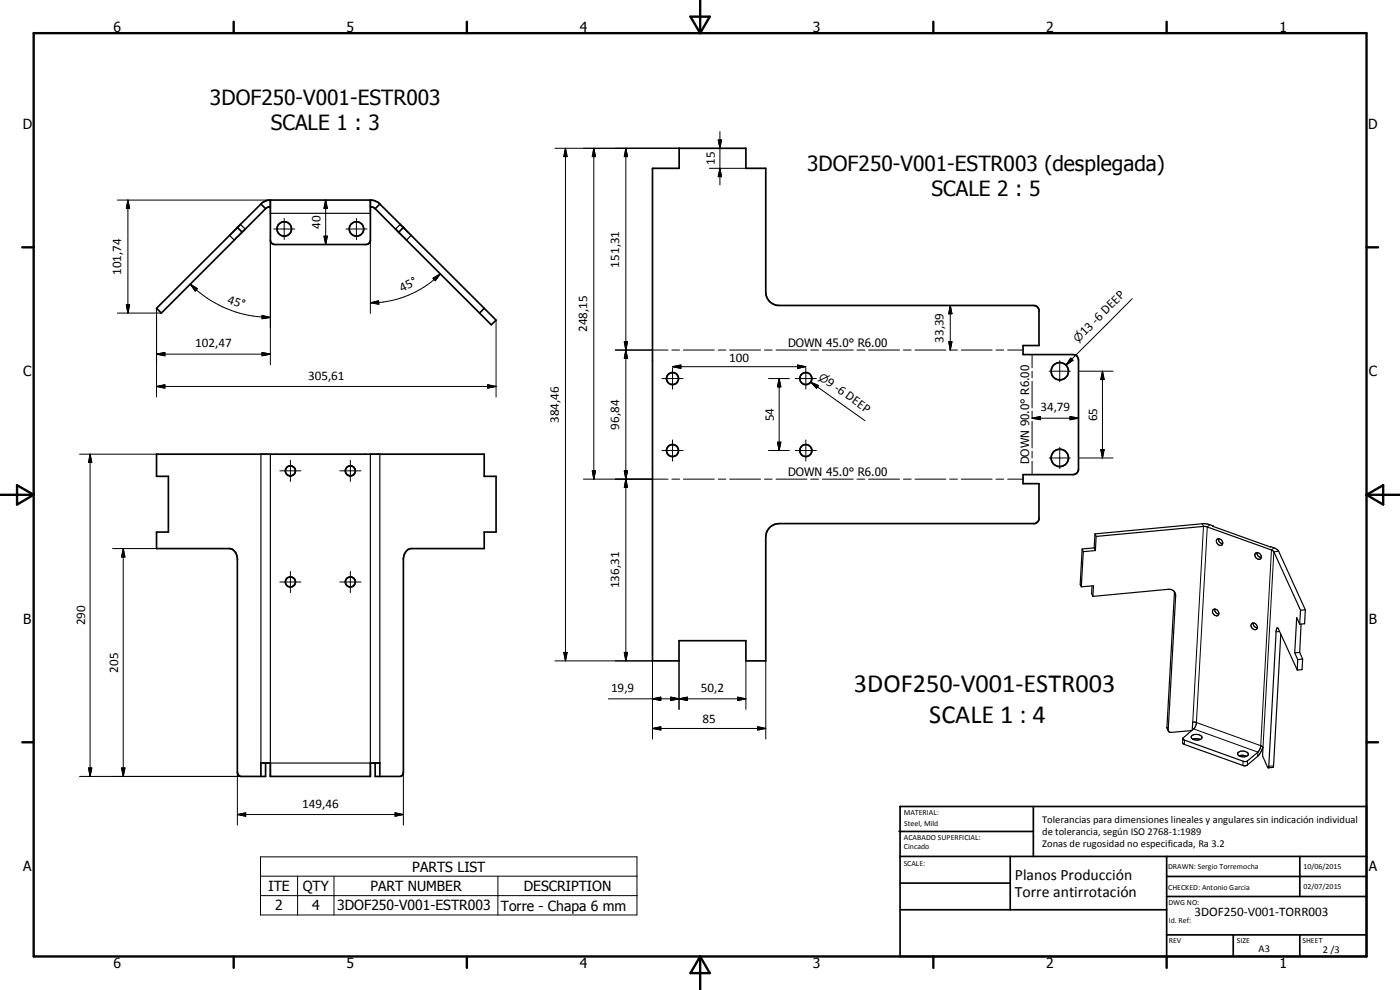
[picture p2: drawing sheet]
<svg xmlns="http://www.w3.org/2000/svg" width="420mm" height="297mm" viewBox="0 0 420 297" stroke-linecap="round" stroke-linejoin="round" font-family="sans-serif">
<g fill="none" stroke="#000" stroke-width=".51">
<path d="M195.8 50.5h8v-6h20v6h6v37.2a4 4 0 0 0 4 4h76.4a1.63 1.63 0 0 1 1.6 1.3v10.7h-4.8v2.7h15.1a1.57 1.57 0 0 1 1.6 1.6v32.8a1.65 1.65 0 0 1-1.6 1.6h-15.1v2.7h4.8v10.7l-.5 .9-.8 .4h-76.7a4 4 0 0 0-4 4v37.2h-6v-6.1h-20v6.1h-8zM71.2 68.2h.1M71.2 68.2l1.5 1.5M71.2 68.2v.1M78.3 61.2l-31.3 31.3 1.4 1.4 24.3-24.2M78.3 61.2l1.4 1.4M79.7 62.6l-7 7.1M81.1 60l-1.3 .2-1.5 1M81.1 60v12l.3 .8 .5 .5 .6 .1 27.9-.1 .8-1v-12.3M81.1 62l-.9 .2-.5 .4M81.1 60h30.1M111.2 60l1.3 .2 1.5 1"/>
<path d="M111.2 62l.9 .2 .5 .4M112.6 62.6l7.1 7.1M114 61.2l7.1 7M114 61.2l-1.4 1.4M119.7 69.7h.1M121.1 68.3l27.8 27.8-1.5 1.4-27.7-27.8M121.1 68.2l-1.4 1.5M121.1 68.2v.1M145.3 92.5l-1.4 1.4M78.3 233v-4.1h2.8v4.1h30.1v-4.1h2.8v4.1M79.7 228.9v4.1h-7.5l-.5-.3-.4-.6-.1-64.6a2.92 2.92 0 0 0-2.3-2.9h-21.9v-5h3.5v-16.7h-3.5v-6.6h98.3v6.6h3.6v16.7h-3.6v5h-21.9a2.92 2.92 0 0 0-2.3 2.9v64.4l-.3 .6-.7 .5h-7.5v-4.1M269.8 249.5h40.3"/>
<path d="M270.1 242h140v45h-140zM270.1 257h140M303.2 257v16M310.1 242v15M350.1 257v30M390.1 257v12M270.1 265h33.1M270.1 273h80M350.1 269h60M350.1 263h60M350.1 280.5h60M370.1 280.5v6.5"/>
<path d="M390.1 280.5v6.5"/>
<circle cx="85.3" cy="68.7" r="2.18"/>
<circle cx="107" cy="68.7" r="2.16"/>
<circle cx="201.8" cy="113.6" r="1.8"/>
<circle cx="241.8" cy="113.6" r="1.8"/>
<circle cx="318.1" cy="111.4" r="2.6"/>
<circle cx="201.8" cy="135.2" r="1.8"/>
<circle cx="241.8" cy="135.2" r="1.79"/>
<circle cx="318.1" cy="137.4" r="2.61"/>
<circle cx="87.1" cy="141.3" r="1.51"/>
<circle cx="105.1" cy="141.3" r="1.51"/>
<circle cx="87.1" cy="174.6" r="1.5"/>
<circle cx="105.1" cy="174.6" r="1.51"/>
</g>
<g fill="none" stroke="#000" stroke-width=".35">
<path d="M68.9 70.6l1.4 1.5M72.2 67.3l1.4 1.4M81.1 64h30.1M120.1 67.3l-1.4 1.4M123.4 70.6l-1.4 1.5M78.3 136.3v92.6M81.1 136.3v92.6h30.1v-92.6M114 136.3v92.6M364.1 157.8l-.2 .1 18.4 6.5 1.1 .6 8.3 18M364.1 157.8l-1.7-.6-1.6-.1-32.2 3.1M364.1 157.8v.1M324.5 176.1l3.7-.3-.2 3.1"/>
<path d="M324.8 164.7l-.6 10.6 .3 .8M324.8 164.7l.3 .8M325.1 165.5l-.6 10.6M327.7 175.8l-.1 2.3 .4 .8M328 178.9l22.5-2.1a1.97 1.97 0 0 1 2.3 1.9l-2.2 40.5 .5 .6 6.6-.6M328.4 164.4l.3 .8M328.4 164.4l-3.6 .3M328.6 160.2l.4 .8M328.6 160.2l-.2 4.2M328.7 165.2l-3.6 .3M329 161l33.1-3 19.5 7 .7 .6 8 17.5M329 161l-.3 4.2"/>
<path d="M352.4 177.5l-2.2 40.7 .4 1.1M365.7 161.6a1.06 1.06 0 0 0-.4 1.6 1.06 1.06 0 0 0 1.6 .1v-.2M365.7 161.6a1.28 1.28 0 0 1 1.2 1.5M365.7 161.6a1.28 1.28 0 0 0 1.2 1.5M376.7 166.1a1.13 1.13 0 0 1 1.5 .2 1.13 1.13 0 0 1 0 1.5 1.28 1.28 0 0 1-1.5-1.7zM377.3 165.8a1.28 1.28 0 0 0 1.2 1.5M364 183a1.09 1.09 0 0 1 1.5 .3 1.09 1.09 0 0 1-.2 1.5 1.3 1.3 0 0 1-1.3-1.8zM364.5 182.8a1.41 1.41 0 0 0 1.3 1.4M375.6 187.2a1.08 1.08 0 0 1 1.5 .2 1.08 1.08 0 0 1-.3 1.5 1.29 1.29 0 0 1-1.2-1.7zM376.1 186.9a1.34 1.34 0 0 0 1.2 1.5M384.4 190.3l-2.2 39.5-.2 .5-1.4 .1M388.6 195.9l.9 2"/>
<path d="M389.5 197.9l-.2 3.1M390 187.3l-.8-2-.6 10.6M390 195.7l.9 2M390 195.7l-1.4 .2M390.3 183.1l-.3 4.2M390.5 187.2l-.5 8.5M390.9 197.7l-.1 3.2-1.5 .1M390.9 197.7l-1.4 .2M391.7 183l-.2 4.2-1.5 .1M391.7 183l-1.4 .1M357.8 219.1l.2-2.4 1.1 .1-.2 .8-.5 1-3.4 3.1M389.3 201l-5.9-12.6a.89 .89 0 0 0-.4 1.2l-2.4 40.8"/>
<path d="M355 221.7l.5 .4 18 6.4 .8-.1 3.2-2.7 .6-.9 .3-1.1 .6 .6-.1 2.5 1.7 3.6M355 221.6l-.1 1.2 .5 .6 17.8 6.3h1l3.2-2.8a5.7 5.7 0 0 0 1.6-2.7M357.7 220.8a2.11 2.11 0 0 1 3.1 .4l-.2 .4a2.49 2.49 0 0 1-2.7 .1l-.4-.5zM358 221.8l1.1-.2 1.1 .3M371.5 225.8a2.1 2.1 0 0 1 3.1 .5 1.86 1.86 0 0 1-3.2-.2zM371.9 226.8l1.1-.2 1.1 .3"/>
</g>
<circle cx="121.1" cy="68.2" r=".25" fill="#000"/>
<g fill="none" stroke="#000" stroke-width=".3">
<path d="M216.1 39.5v16M166.5 44.5h37.3M169.7 44.5l.5 2.5h-1zM169.7 44.5v153.8M178.2 44.5l.5 2.5h-1zM178.2 44.5v99.3M187.8 44.5l.5 2.5h-.9zM187.8 44.5v153.8M212.9 50.5h10.9M215.5 42h1l-.4 2.5zM216.1 50.5l.4 2.5h-1zM35.2 60h45.9"/>
<path d="M38.4 60l.5 2.5h-1zM38.4 60v33.9M81.1 72v37.4M82.1 68.7h6.4M85.3 65.5v6.4M97.2 70.9h1l-.5 2.5zM97.7 60l.5 2.5h-1zM97.7 60v13.4M103.8 68.7h6.3M107 65.5v6.4M111.2 72v22M35.2 93.9h13.2"/>
<path d="M37.9 91.4h1l-.5 2.5zM47 92.5v26.6M57.1 85.3l2.2 1.3-.7 .7zM57.1 85.3a34.1 34.1 0 0 0 24 9.9M78.6 94.7l2.5 .5-2.5 .4zM111.2 90.8l2.4-.5 .1 1zM130 83.5l2.2-1.3-1.6 2zM132.2 82.2a29.7 29.7 0 0 1-21 8.6M148.9 96.1v23M285.2 91.7l.5 2.4h-1zM285.2 91.7v13.3M339.8 89.6l-19.9 20"/>
<path d="M47 106.3l2.5-.6v1.1zM47 116l2.5-.6v1.1zM47 106.3h34.1M47 116h101.9M78.6 105.7l2.5 .6-2.5 .5zM146.3 115.4l2.6 .6-2.6 .5zM184.6 105h15.9M187.4 102.5h.9l-.5 2.5zM187.8 105l.5 2.5h-.9zM198.7 113.6h6.3M201.6 105h2.4M201.8 110l2.5-.5v1z"/>
<path d="M201.8 110.4v6.4M201.8 110h40M205.1 105h9.3M215.5 105h2.3M219 105h9.2M229.4 105h2.3M230.7 113.6h6.2M232.9 105h9.3M233.8 113.6l.5 2.5h-1zM233.8 113.6v21.6M238.7 113.6h6.3M239.3 109.5l2.5 .5-2.5 .5z"/>
<path d="M241.8 110.4v6.4M243.3 114.6l2.3 1.1-.5 .8zM243.3 114.6l16.3 11.6M243.3 105h2.3M246.8 105h9.3M257.2 105h2.3M260.7 105h9.2M271.1 105h2.4M274.6 105h9.3M284.7 102.5h1l-.5 2.5zM285 105h2.3M288.5 105h9.3"/>
<path d="M298.9 105h2.3M302.4 105h4.6M309.7 106.4v4M309.7 111.4v2M309.7 114.4v8M314.9 111.4h6.3M318 108.2v6.4M321.3 107.4l.7 .7-2.1 1.5zM323.8 111.4h10.2M330.9 111.4l.5 2.5h-1zM330.9 111.4v26M23.9 136.3h23.1"/>
<path d="M27 136.3l.5 2.5h-.9zM27 136.3v96.7M87.2 138.1v6.3M105.1 138.1v6.3M198.7 135.2h6.3M201.8 132v6.3M230.7 135.2h6.2M233.3 132.7h1l-.5 2.5zM238.7 135.2h6.3M241.8 132v6.3M309.7 125.5l2.5-.5v.9zM309.7 123.4v2"/>
<path d="M309.7 126.4v8M309.7 135.4v2M309.7 138.4v4M309.7 125.5h14M314.9 137.4h6.3M318 134.2v6.4M321.1 125l2.6 .5-2.6 .4zM323.8 137.4h10.2M330.4 134.9h1l-.5 2.5zM84 141.3h6.3M102 141.3h6.3M175.1 143.8h25.4"/>
<path d="M177.7 141.3h1l-.5 2.5zM187.4 141.3h.9l-.5 2.5zM187.8 143.8l.5 2.5h-.9zM201.6 143.8h2.4M205.1 143.8h9.3M215.5 143.8h2.3M219 143.8h9.2M229.4 143.8h2.3M232.9 143.8h9.3M243.3 143.8h2.3M246.8 143.8h9.3M257.2 143.8h2.3"/>
<path d="M260.7 143.8h9.2M271.1 143.8h2.4M274.6 143.8h9.3M285 143.8h2.3M288.5 143.8h9.3M298.9 143.8h2.3M302.4 143.8h4.6M360.8 157.1l.4 .8-3.2 58.8M363.1 157.4l-.8 .7-3.2 58.7 19.3 6.9 3.2-58.7 .7-.6M33.8 164.6h13.2M37 164.6l.5 2.5h-1zM37 164.6v68.4"/>
<path d="M84 174.6h6.3M87.2 171.4v6.4M102 174.6h6.3M105.1 171.4v6.4M352.5 177.9l.3 .8M383.7 165.4l-1.4 .2-3.3 58.7M166.5 198.3h29.3v23.4M169.2 195.7h1l-.5 2.6zM187.4 195.7h.9l-.5 2.6zM203.8 198.3v14.6M223.8 198.3v14.6M229.8 198.3v23.4"/>
<path d="M384 189.5l-1 .1M182.6 209.7h41.2M195.8 209.7l2.5-.5v1zM195.8 218.6l2.5-.5v.9zM195.8 218.6h34M201.3 209.2l2.5 .5-2.5 .5zM201.3 209.2l5 1v-1l-5 1zM203.8 209.7l2.5-.5v1zM221.4 209.2l2.4 .5-2.4 .5zM227.4 218.1l2.4 .5-2.4 .4zM350.2 218.2l.4 .8M358.2 218.7l19.3 7-.1 1.2"/>
<path d="M23.9 233h48.3M26.6 230.4h.9l-.5 2.6zM36.5 230.4h1l-.5 2.6zM71.2 231.6v16M121.1 231.6v16M355.5 222.1l-.1 1.3M373.1 228.4l-.1 1.3M374.4 228.3l-.1 1.2M382.2 229.8l-1.4 .1M71.2 244.4l2.5-.5v1zM71.2 244.4h49.9M78.2 257.1h113v17.4h-113z"/>
<path d="M118.6 243.9l2.5 .5-2.5 .5zM78.2 262.9h113M78.2 268.7h113M89.3 262.9v11.6M100.2 262.9v11.6M149.4 262.9v11.6"/>
</g>
<g fill="none" stroke="#000" stroke-width=".71">
<path d="M10.1 9.9h400v277.1h-400zM70.1 6.5v3.4M140.1 6.5v3.4M207.2 5h5.8l-2.9 4.9zM210.1 0v9.9M280.1 6.5v3.4M350.1 6.5v3.4M6.7 74.2h3.4M410.1 74.2h3.5M.1 148.5h10M5.1 145.6l5 2.9-5 2.9zM410.1 148.5h10"/>
<path d="M410.1 148.5l5-2.9v5.8zM6.7 222.7h3.4M410.1 222.7h3.5M70.1 287v3.4M140.1 287v3.4M210.1 287v10M210.1 287l2.9 5h-5.8zM280.1 287v3.4M350.1 287v3.4"/>
</g>
<g fill="#000">
<path d="M169.7 44.5l.5 2.5h-1zM178.2 44.5l.5 2.5h-1zM187.8 44.5l.5 2.5h-.9zM215.5 42h1l-.4 2.5zM216.1 50.5l.4 2.5h-1zM38.4 60l.5 2.5h-1zM97.2 70.9h1l-.5 2.5zM97.7 60l.5 2.5h-1zM37.9 91.4h1l-.5 2.5zM57.1 85.3l2.2 1.3-.7 .7zM78.6 94.7l2.5 .5-2.5 .4zM111.2 90.8l2.4-.5 .1 1z"/>
<path d="M130 83.5l2.2-1.3-1.6 2zM285.2 91.7l.5 2.4h-1zM47 106.3l2.5-.6v1.1zM47 116l2.5-.6v1.1zM78.6 105.7l2.5 .6-2.5 .5zM146.3 115.4l2.6 .6-2.6 .5zM187.4 102.5h.9l-.5 2.5zM187.8 105l.5 2.5h-.9zM201.8 110l2.5-.5v1zM233.8 113.6l.5 2.5h-1zM239.3 109.5l2.5 .5-2.5 .5zM243.3 114.6l2.3 1.1-.5 .8z"/>
<path d="M284.7 102.5h1l-.5 2.5zM321.3 107.4l.7 .7-2.1 1.5zM330.9 111.4l.5 2.5h-1zM27 136.3l.5 2.5h-.9zM233.3 132.7h1l-.5 2.5zM309.7 125.5l2.5-.5v.9zM321.1 125l2.6 .5-2.6 .4zM330.4 134.9h1l-.5 2.5zM177.7 141.3h1l-.5 2.5zM187.4 141.3h.9l-.5 2.5zM187.8 143.8l.5 2.5h-.9zM37 164.6l.5 2.5h-1z"/>
<path d="M169.2 195.7h1l-.5 2.6zM187.4 195.7h.9l-.5 2.6zM195.8 209.7l2.5-.5v1zM195.8 218.6l2.5-.5v.9zM201.3 209.2l2.5 .5-2.5 .5zM203.8 209.7l2.5-.5v1zM221.4 209.2l2.4 .5-2.4 .5zM227.4 218.1l2.4 .5-2.4 .4zM26.6 230.4h.9l-.5 2.6zM36.5 230.4h1l-.5 2.6zM71.2 244.4l2.5-.5v1zM118.6 243.9l2.5 .5-2.5 .5z"/>
</g>
<g font-size="7.9">
<text x="256.3" y="207.8">3DOF250-V001-ESTR003</text>
<text x="278.9" y="216.8">SCALE 1 : 4</text>
</g>
<g font-size="6.3">
<text x="63" y="31.6">3DOF250-V001-ESTR003</text>
<text x="81.3" y="39.1">SCALE 1 : 3</text>
<text x="242.3" y="51.4">3DOF250-V001-ESTR003 (desplegada)</text>
<text x="279.6" y="58.9">SCALE 2 : 5</text>
</g>
<g font-size="4.7">
<text x="304.6" y="263.9">Planos Producción</text>
<text x="304.6" y="269.3">Torre antirrotación</text>
</g>
<g font-size="4.2">
<text x="34" y="9.6">6</text>
<text x="104" y="9.6">5</text>
<text x="174" y="9.6">4</text>
<text x="244" y="9.6">3</text>
<text x="314" y="9.6">2</text>
<text x="384" y="9.6">1</text>
<text x="6.8" y="38.7">D</text>
<text x="410.6" y="38.7">D</text>
<text x="7" y="112.9">C</text>
<text x="410.8" y="112.9">C</text>
<text x="7" y="187.1">B</text>
<text x="410.8" y="187.1">B</text>
<text x="7" y="261.4">A</text>
<text x="123.7" y="261.6">PARTS LIST</text>
<text x="410.8" y="261.4">A</text>
<text x="80.6" y="267.3">ITE</text>
<text x="90.9" y="267.4">QTY</text>
<text x="111.2" y="267.3">PART NUMBER</text>
<text x="157.2" y="267.4">DESCRIPTION</text>
<text x="82.6" y="273.2">2</text>
<text x="93.7" y="273.2">4</text>
<text x="101.2" y="273.2">3DOF250-V001-ESTR003</text>
<text x="150.4" y="273.2">Torre - Chapa 6 mm</text>
<text x="34" y="290.4">6</text>
<text x="104" y="290.4">5</text>
<text x="174" y="290.4">4</text>
<text x="244" y="290.4">3</text>
<text x="314" y="290.4">2</text>
<text x="384" y="290.4">1</text>
</g>
<g font-size="3.9">
<text x="214.5" y="49.5" transform="rotate(-90 214.5 49.5)">15</text>
<text x="96.2" y="68.7" transform="rotate(-90 96.2 68.7)">40</text>
<text x="36.4" y="82.5" transform="rotate(-90 36.4 82.5)">101,74</text>
<text x="185.8" y="80.3" transform="rotate(-90 185.8 80.3)">151,31</text>
<text x="120.6" y="87.6" transform="rotate(-25 120.6 87.6)">45°</text>
<text x="68.1" y="90.9" transform="rotate(19 68.1 90.9)">45°</text>
<text x="176.2" y="99.7" transform="rotate(-90 176.2 99.7)">248,15</text>
<text x="325.5" y="100.9" transform="rotate(-45 325.5 100.9)">13 -6 DEEP</text>
<text x="58.6" y="104.2">102,47</text>
<text x="283.2" y="102.8" transform="rotate(-90 283.2 102.8)">33,39</text>
<text x="92.4" y="113.9">305,61</text>
<text x="218.9" y="108.5">100</text>
<text x="247.8" y="115.2" transform="rotate(35 247.8 115.2)">9 -6 DEEP</text>
<text x="312.2" y="123.4">34,79</text>
<text x="167.7" y="126.9" transform="rotate(-90 167.7 126.9)">384,46</text>
<text x="185.8" y="128.9" transform="rotate(-90 185.8 128.9)">96,84</text>
<text x="232.3" y="126.4" transform="rotate(-90 232.3 126.4)">54</text>
<text x="329.3" y="126.4" transform="rotate(-90 329.3 126.4)">65</text>
<text x="185.8" y="176.5" transform="rotate(-90 185.8 176.5)">136,31</text>
<text x="25.5" y="187.6" transform="rotate(-90 25.5 187.6)">290</text>
<text x="35.5" y="201.8" transform="rotate(-90 35.5 201.8)">205</text>
<text x="183.4" y="207.6">19,9</text>
<text x="210.3" y="207.6">50,2</text>
<text x="210.9" y="217">85</text>
<text x="90.7" y="242.3">149,46</text>
<text x="358.5" y="275">3DOF250-V001-TORR003</text>
</g>
<g font-size="3.5">
<text x="236.5" y="104.2">DOWN 45.0° R6.00</text>
<text x="236.5" y="142.9">DOWN 45.0° R6.00</text>
<text x="308.9" y="139.4" transform="rotate(-90 308.9 139.4)">DOWN 90.0° R6.00</text>
</g>
<g font-size="3.3">
<text x="323.5" y="102.9" transform="rotate(-45 323.5 102.9)">⌀</text>
<text x="245.5" y="113.6" transform="rotate(35 245.5 113.6)">⌀</text>
</g>
<g font-size="3.1">
<text x="312.7" y="246.8">Tolerancias para dimensiones lineales y angulares sin indicación individual</text>
<text x="312.7" y="250.4">de tolerancia, según ISO 2768-1:1989</text>
<text x="312.7" y="254">Zonas de rugosidad no especificada, Ra 3.2</text>
<text x="377.7" y="285.6">A3</text>
<text x="397" y="285.9">2 /3</text>
</g>
<g font-size="2.4">
<text x="271.2" y="244.4">MATERIAL:</text>
<text x="271.3" y="252">ACABADO SUPERFICIAL:</text>
<text x="271.4" y="247.9">Steel, Mild</text>
<text x="271.3" y="254.6">Cincado</text>
<text x="271.2" y="259.7">SCALE:</text>
<text x="350.6" y="260.8">DRAWN: Sergio Torremocha</text>
<text x="391.2" y="260.6">10/06/2015</text>
<text x="350.6" y="267">CHECKED: Antonio Garcia</text>
<text x="391.2" y="266.7">02/07/2015</text>
<text x="350.6" y="271.4">DWG NO:</text>
<text x="350.8" y="276.9">Id. Ref:</text>
<text x="350.8" y="282.8">REV</text>
<text x="371.2" y="282.9">SIZE</text>
<text x="390.9" y="282.9">SHEET</text>
</g>
</svg>
